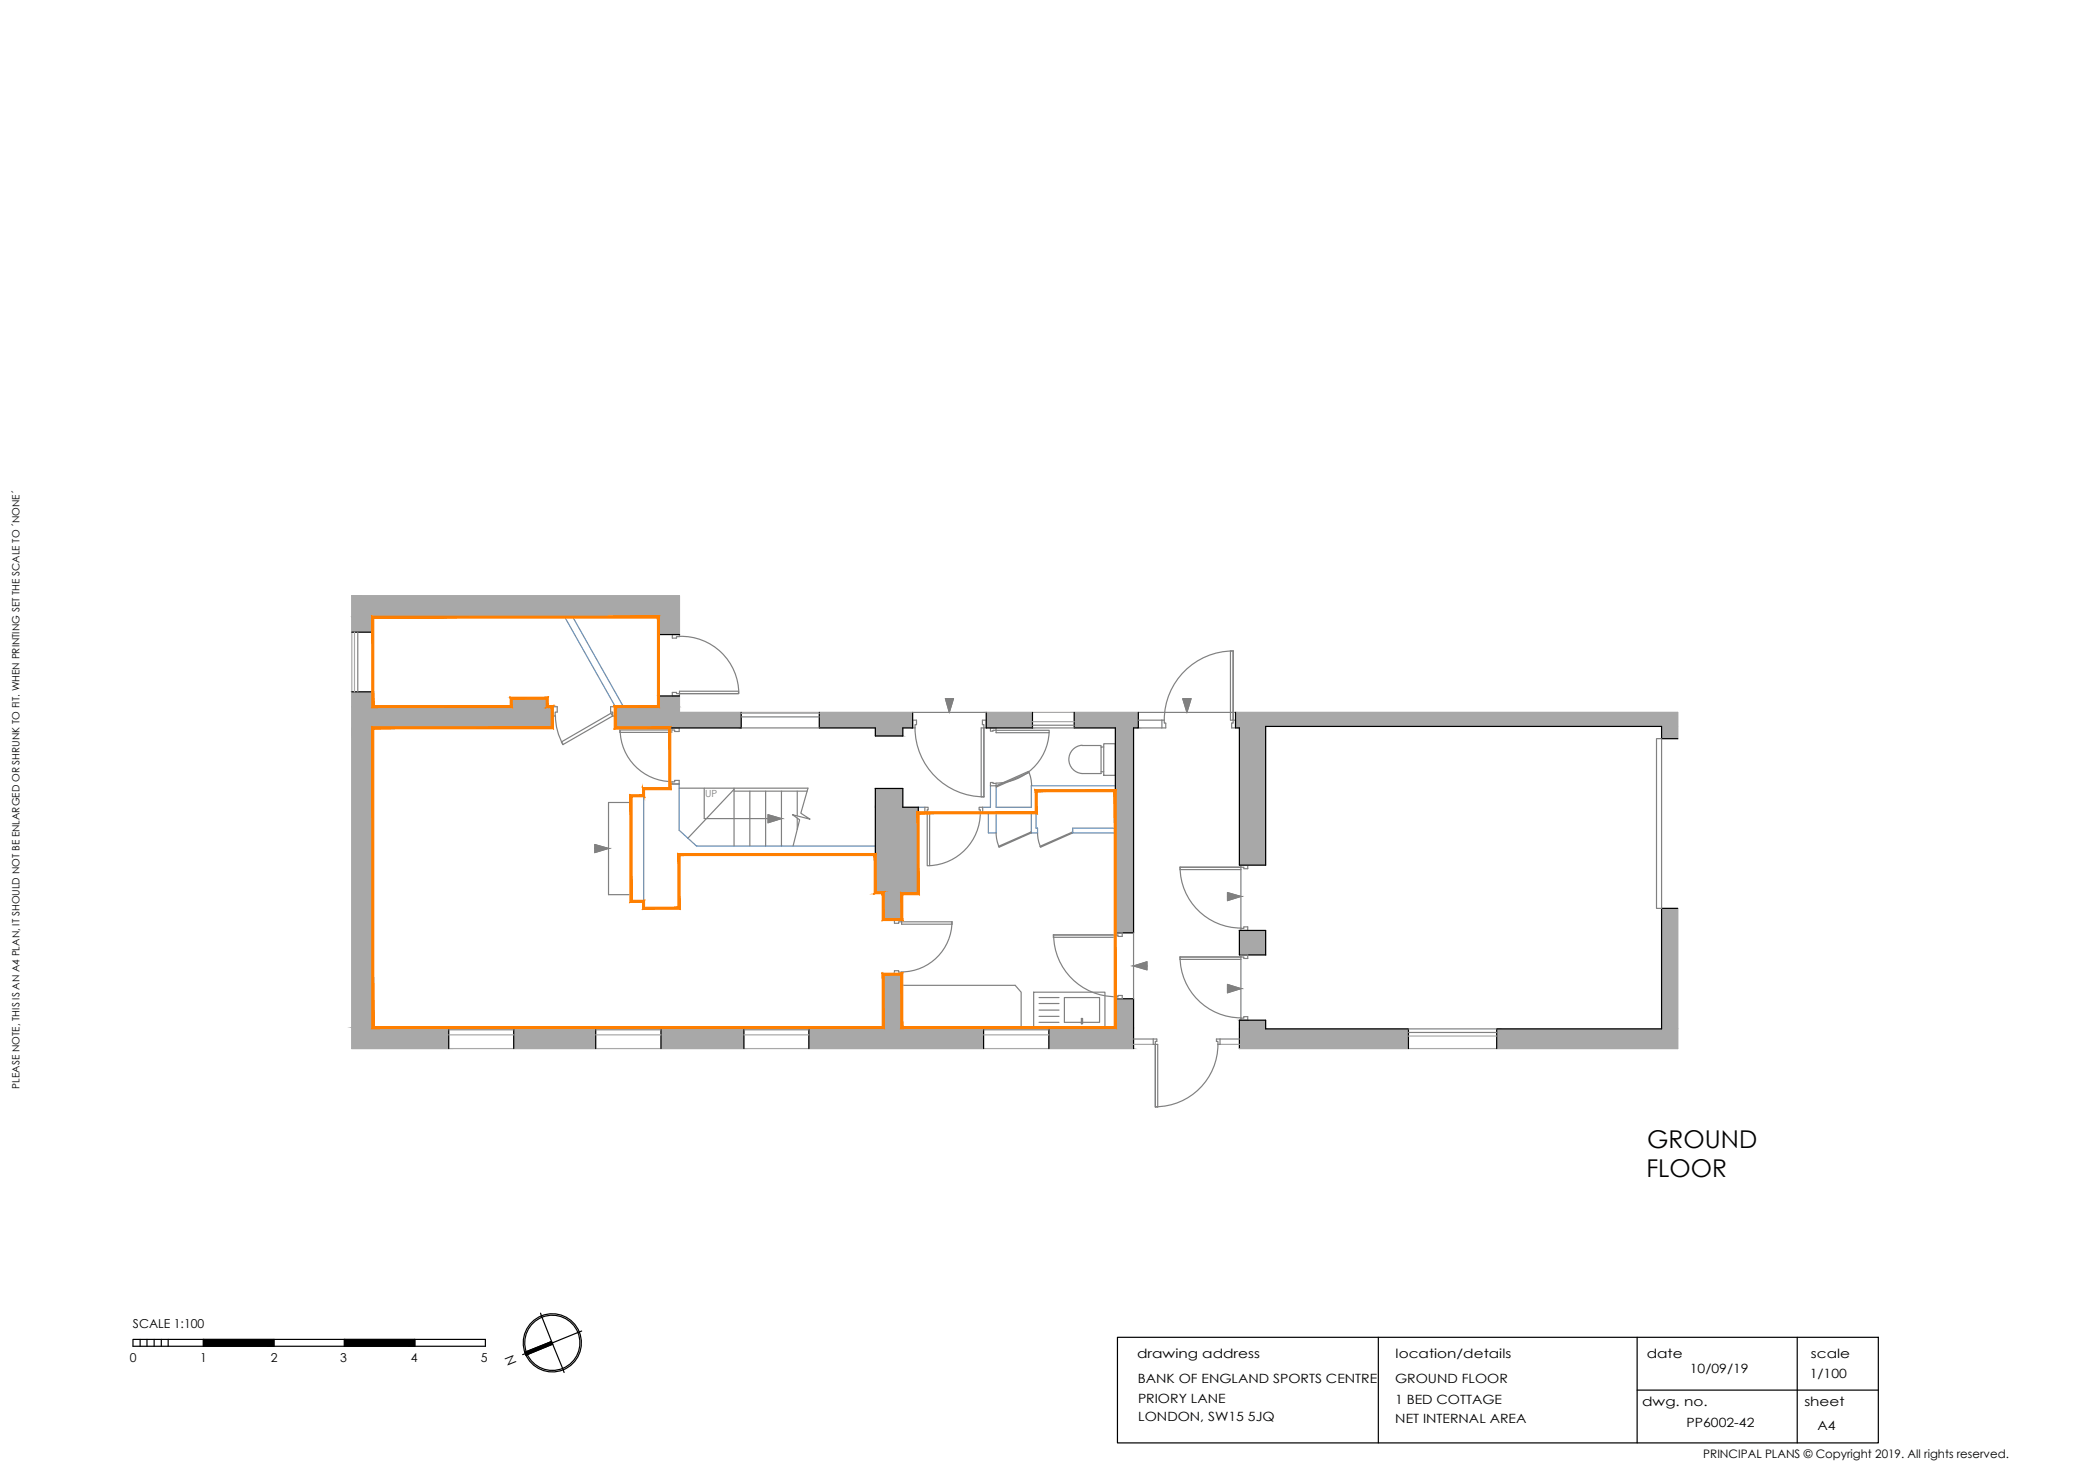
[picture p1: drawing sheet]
<svg xmlns="http://www.w3.org/2000/svg" width="297mm" height="210mm" viewBox="0 0 297 210" stroke-linecap="round" stroke-linejoin="round" font-family="sans-serif">
<!-- layer: BLOCKS -->
<g fill="none" stroke="#808080" stroke-width=".17">
<path d="M95.5 98.3h.6v.1h.4v.4h-1zM95.5 90.1h1v.3h-.4v.2h-.6zM96.5 98.1h8.4v.3h-8.4zM96.5 98.4h8.4M96.5 90.3a8.1 8.1 0 0 1 8.4 8.1M174.7 92.4h.4v9.8h-.4zM175.1 92.4v9.8M175.1 92.4a9.8 9.8 0 0 0-9.8 9.8M78.4 100.3h.7v.8h-.3v.5h-.4zM78.9 101.6l.1 1.2 .2 1.2 .8 1.7M79.7 105.3l7-4.1 .3 .4-7.1 4.1zM86.7 100.3h.7v1.3h-.4v-.5h-.3z"/>
<path d="M88 103.6h7.4v.3h-7.4zM88.1 103.6a7.4 7.4 0 0 0 7.3 7.3M91.4 113h-1.8v14.9h1.8M95.4 103.3h1v.5h-.6v-.2h-.4zM95.4 111h.4v-.2h.6v.5h-1zM129.6 102.2h.5v.6h-.2v.5h-.3zM129.9 103.3a9.8 9.8 0 0 0 9.8 9.8M131.3 114.6h.5l-.1 .7h-.4zM131.7 115.3h.3v7.6h-.3zM139 114.6h.5v.7h-.3v-.4h-.2zM139.2 115.3a7.6 7.6 0 0 1-7.2 7.6M139.3 103.3h.4v9.8h-.4z"/>
<path d="M139.5 102.2h.5v1.1h-.3v-.5h-.2zM139.7 103.3v9.8M140.6 111.1l.8 .1v.3h-.8zM140.6 103.3h.8v.3l-.8 .2zM141.4 118.2l.1 .8 .4 1.2M141.4 111.5l4.6-2 .1 .2-4.6 2zM141.4 103.6h7.6v.4h-7.6zM146 109.5l.4 1.2 .1 .8M147.3 118.2l.1 .8 .3 1.2M149 103.9a7.6 7.6 0 0 1-7.6 7.2M153.6 105.8h2.7v.2M153.6 105.8a2.01 2.01 0 0 0-1.8 2 2.01 2.01 0 0 0 1.8 2h2.7v-.3"/>
<path d="M156.7 105.6h1.7v4.4h-1.7zM156.7 106h-.4v3.5h.4M165 102.2h.3v.4h.2v.7h-.5zM175.1 102.2h.3v1.1h-.5v-.7h.2zM235.2 104.8h.7v24.1h-.7zM127 130.5h1v.3h-.4v.2h-.6zM127 137.8h.6v.2h.4v.3h-1zM128 130.8h7.2v.4h-7.2zM128 139.8h16.1l.9 1v5.1M135.2 130.8a7.2 7.2 0 0 1-7.2 7.1M141.8 120.1l4.6-2v.1l-4.5 2zM147.7 120.1l4.6-2v.1l-4.6 2z"/>
<path d="M149.6 132.7h8.8v.3h-8.8zM149.6 132.7h8.8M149.6 132.7a8.8 8.8 0 0 0 8.8 8.7M158.4 132.4h.9v.5h-.6v-.2h-.3zM167.6 123.1h8.6v.3h-8.6zM167.6 135.8h8.6v.4h-8.6zM167.6 123.1h8.6M167.6 135.8h8.6M167.6 123.1a8.7 8.7 0 0 0 8.6 8.6M167.6 135.8a8.7 8.7 0 0 0 8.6 8.7M176.2 122.8h1v.5h-.6v-.2h-.4zM176.2 131.8h.4v-.3h.6v.6h-1z"/>
<path d="M176.2 135.5h1v.5h-.6v-.2h-.4zM146.8 140.8h10.1v5.1h-10.1zM147.5 145.1h2.9M147.5 142.4h2.9M147.5 143.4h2.9M147.5 141.6h2.9M147.5 144.2h2.9M153.5 145.1h-2.4v-3.5h5v3.5h-2.4M153.5 144.5h.2v.8h-.2zM158.4 141.5h.3v-.2h.6v.4h-.9zM163.7 147.5h.6v.3h-.3v.4h-.3zM164 148.2h.4v8.9h-.4z"/>
<path d="M164 148.2v8.9M172.7 147.5h.5v.7h-.3v-.4h-.2zM172.9 148.2a8.9 8.9 0 0 1-8.8 8.9M176.2 144.5h.4v-.2h.6v.5h-1z"/>
</g>
<!-- layer: Whatch -->
<g fill="#a8a8a8" stroke="#a8a8a8" stroke-width=".14">
<path d="M50 84.6l46.5 3v-3zM50 84.6l46.5 3h-46.5z"/>
<path d="M50 87.6l2.9 2.1v-2.1zM50 87.6l2.9 2.1h-2.9z"/>
<path d="M93.5 87.6l3 2.5v-2.5zM93.5 87.6l3 2.5h-3z"/>
<path d="M93.5 98.8l3 1.5v-1.5zM93.5 98.8l3 1.5h-3z"/>
<path d="M72.6 99.1l5.1 1.2v-1.2zM72.6 99.1l5.1 1.2h-5.1z"/>
<path d="M50 98.2l2.9 2.1v-2.1zM50 98.2l2.9 2.1h-2.9z"/>
<path d="M87.4 100.3l9.1 .8v-.8zM87.4 100.3l9.1 .8h-9.1z"/>
<path d="M175.4 101.1l62.8 2v-2zM175.4 101.1l62.8 2h-62.8z"/>
<path d="M175.4 103.1l4.3 .2v-.2zM175.4 103.1l4.3 .2h-4.3z"/>
<path d="M152.5 101.1l9.1 2.2v-2.2zM152.5 101.1l9.1 2.2h-9.1z"/>
<path d="M140 101.1l6.6 2.2v-2.2zM140 101.1l6.6 2.2h-6.6z"/>
<path d="M116.3 101.1l13.3 2.2v-2.2zM116.3 101.1l13.3 2.2h-13.3z"/>
<path d="M87.4 101.1l17.8 2.2v-2.2zM87.4 101.1l17.8 2.2h-17.8z"/>
<path d="M50 100.3l28.4 3v-3zM50 100.3l28.4 3h-28.4z"/>
<path d="M124.3 103.3l3.9 1.2v-1.2zM124.3 103.3l3.9 1.2h-3.9z"/>
<path d="M235.9 103.1l2.3 1.7v-1.7zM235.9 103.1l2.3 1.7h-2.3z"/>
<path d="M124.3 111.9l3.9 2.7v-2.7zM124.3 111.9l3.9 2.7h-3.9z"/>
<path d="M176 103.3l3.7 19.5v-19.5zM176 103.3l3.7 19.5h-3.7z"/>
<path d="M124.3 114.6l6.1 12.1v-12.1zM124.3 114.6l6.1 12.1h-6.1z"/>
<path d="M125.4 126.7l5 .1v-.1zM125.4 126.7l5 .1h-5z"/>
<path d="M125.4 126.8l2.6 3.7v-3.7zM125.4 126.8l2.6 3.7h-2.6z"/>
<path d="M158.4 103.3l2.6 29.1v-29.1zM158.4 103.3l2.6 29.1h-2.6z"/>
<path d="M176 132.1l3.7 3.4v-3.4zM176 132.1l3.7 3.4h-3.7z"/>
<path d="M158.4 141.7l2.6 4.2v-4.2zM158.4 141.7l2.6 4.2h-2.6z"/>
<path d="M125.4 138.3l2.6 7.6v-7.6zM125.4 138.3l2.6 7.6h-2.6z"/>
<path d="M50 103.3l2.9 42.6v-42.6zM50 103.3l2.9 42.6h-2.9z"/>
<path d="M235.9 128.9l2.3 17.1v-17.1zM235.9 128.9l2.3 17.1h-2.3z"/>
<path d="M176 144.8l3.7 1.2v-1.2zM176 144.8l3.7 1.2h-3.7z"/>
<path d="M212.5 146l25.7 2.8v-2.8zM212.5 146l25.7 2.8h-25.7z"/>
<path d="M176 146l24 2.8v-2.8zM176 146l24 2.8h-24z"/>
<path d="M148.9 145.9l12.1 2.9v-2.9zM148.9 145.9l12.1 2.9h-12.1z"/>
<path d="M114.9 145.9l24.8 2.9v-2.9zM114.9 145.9l24.8 2.9h-24.8z"/>
<path d="M93.9 145.9l11.7 2.9v-2.9zM93.9 145.9l11.7 2.9h-11.7z"/>
<path d="M72.9 145.9l11.7 2.9v-2.9zM72.9 145.9l11.7 2.9h-11.7z"/>
<path d="M50 145.9l13.7 2.9v-2.9zM50 145.9l13.7 2.9h-13.7z"/>
</g>
<g fill="none" stroke="#a8a8a8" stroke-width=".17">
<path d="M50.3 89.7v8.5M96.5 90.1v-5.5h-46.5v64.2h111M96.5 98.8v2.3h33.1M105.2 101.2h11.1M140 101.1h21.6M146.6 102.4h5.9M175.4 101.1h62.8v3.7M238.2 128.9v19.9h-62.2M63.7 146.9h9.2M84.6 146.9h9.3M105.6 146.9h9.3M139.7 146.9h9.2"/>
<path d="M161 148.2h2.7M173.2 148.2h2.8M200 147h12.5"/>
</g>
<!-- layer: WALLS -->
<g fill="none" stroke="#000" stroke-width=".17">
<path d="M50 98.2h2.9v2.1h19.7v-1.2h5.1v1.2h.7v3h-25.5v42.6h10.8v2.9M50 89.7h2.9v-2.1h40.6v2.5h3M96.5 98.8h-3v1.5h-6.1v3h17.8v-2.2M116.3 101.1v2.2h8v1.2h3.9v-1.2h1.4v-2.2M124.3 111.9h3.9v2.7h2.2v12.2h-2.4v3.7h-2.6v-3.8h-1.1zM140 101.1v2.2h6.6v-2.2M152.5 101.1v2.2h5.9v29.1h2.6v-29.1h.6v-2.2M175.4 101.1v2.2h.6v19.5h3.7v-19.7h56.2v1.7h2.3M176 132.1h3.7v3.4h-3.7zM238.2 128.9h-2.3v17.1h-23.4v2.8M72.9 148.8v-2.9h11.7v2.9M93.9 148.8v-2.9h11.7v2.9"/>
<path d="M114.9 148.8v-2.9h10.5v-7.6h2.6v7.6h11.7v2.9M148.9 148.8v-2.9h9.5v-4.2h2.6v7.1M176 148.8v-4h3.7v1.2h20.3v2.8M68.9 190.1v1M74.6 192.1l-.4 .1M76.8 186.4l.1 .3M80 194.4l.1 .4M82.6 188.9l-.3 .1M158.7 189.8h108v15h-108zM195.7 189.8v15M232.5 189.8v15M232.5 197.3h34.2"/>
<path d="M255.2 189.8v15"/>
</g>
<!-- layer: Stairs -->
<g fill="none" stroke="#808080" stroke-width=".17">
<path d="M134.2 99.2h1.2l-.6 1.9zM167.9 99.2h1.2l-.6 1.9zM84.5 119.9l1.9 .5-1.9 .6zM89.6 113.9h-3.2v13.1h3.2M96.4 111.9h18.3l-1 3.5 1.3 .9-2.5-.7 1 .7-.9 3.8M100 111.9v4.3h9.1M104.2 112.3h10.4M104.2 111.9v8.2M104.2 112l-6.5 7M106.5 112.3v7.8M108.7 112.3v7.8M109.1 115.6l1.9 .6-1.9 .6z"/>
<path d="M111 112.3v7.8M113.2 112.3v3.5M113.2 116.1v1.6M129.6 101.1h10.4M161.6 101.1h13.8M161 137.1l1.9-.6v1.1zM161 132.4v9.3M174.3 126.7l1.9 .5-1.9 .6zM174.3 139.7l1.9 .6-1.9 .6zM176.2 123.4v8.4M176.2 136.2v8.3"/>
</g>
<!-- layer: Partitions -->
<path d="M80.2 87.6l7.2 12.7M81.3 87.6l7.2 12.7M130.4 114.6h.9M130.4 115.3h.9M139.5 115.3h.8M140.6 111.5v3.1h-1.1M141.4 111.5v3.1h5v-3.1h12M158.4 112.2h-11.3v5.3h.2v.7h-.9v-2.8h-5v2.8h-1.1v-2.8M158.4 117.5h-6.1v.7h6.1M124.3 120.1h-25.4l-2.5-2.3v-6.5h-1.3v.6h-3.7v17h5v-7.6h27.9" fill="none" stroke="#5c8ab8" stroke-width=".17"/>
<!-- layer: Window -->
<g fill="none" stroke="#808080" stroke-width=".17">
<path d="M50.8 89.7v8.5M52.9 89.7v8.5M105.2 103.3h11.1M105.2 101.7h11.1M146.6 103.3h5.9M146.6 102.9h5.9M161.6 103.3h3.4M161.6 102.2h3.4M63.7 145.9h9.2M63.7 146.1h9.2M84.6 145.9h9.3M84.6 146.1h9.3"/>
<path d="M105.6 145.9h9.3M105.6 146.1h9.3M139.7 145.9h9.2M139.7 146.1h9.2M161 147.5h2.7M173.2 147.5h2.8M200 146h12.5M200 146.5h12.5"/>
</g>
<!-- layer: Stairs -->
<g fill="#808080" stroke="#808080" stroke-width=".14">
<path d="M134.2 99.2h1.2l-.6 1.9z"/>
<path d="M167.9 99.2h1.2l-.6 1.9z"/>
<path d="M109.1 115.6l1.9 .6h-1.9zM109.1 116.2v.6l1.9-.6z"/>
<path d="M84.5 119.9l1.9 .5h-1.9zM84.5 120.4v.6l1.9-.6z"/>
<path d="M161 137.1l1.9-.6v.6zM161 137.1l1.9 .5v-.5z"/>
<path d="M174.3 126.7l1.9 .5h-1.9zM174.3 127.2v.6l1.9-.6z"/>
<path d="M174.3 139.7l1.9 .6h-1.9zM174.3 140.3v.6l1.9-.6z"/>
</g>
<!-- layer: NIA -->
<path d="M125.3 138.1v7.6l.3 .3zM125.3 138.1l.3 .3v7.6zM125.3 138.1l.3 .3 2.6-.3zM125.6 138.4l2.6-.3-.3 .3zM128.2 138.1l-.3 .3 .3 7.3zM127.9 138.4l.3 7.3-.3 .3zM128.2 145.7l-.3 .3 30.3-.3zM127.9 146l30.3-.3 .3 .3zM158.2 112.4v33.3l.3 .3zM158.2 112.4l.3-.3v33.9zM147.3 112.4h10.9l.3-.3zM147 112.1h11.5l-11.2 .3zM147 112.1l.3 3.4v-3.1zM147 112.1l.3 3.4-.3-.3zM130.5 115.5h16.8l-.3-.3zM130.2 115.2h16.8l-16.5 .3zM130.2 115.2l.3 11.8v-11.5zM130.2 115.2l.3 11.8-.3-.3zM128.2 127h2.3l-.3-.3zM127.9 126.7h2.3l-2 .3zM127.9 126.7l.3 4v-3.7zM127.9 126.7l.3 4-.3-.3zM125.3 130.7h2.9l-.3-.3zM125.3 130.7l.3-.3h2.3zM125.3 126.8v3.9l.3-.3zM125.3 126.8l.3-.3v3.9zM124.1 126.8h1.2l.3-.3zM124.1 126.8l.3-.3h1.2zM124.1 121.4v5.4l.3-.3zM124.1 121.4l.3-.3v5.4zM96.6 121.4h27.5l.3-.3zM96.3 121.1h28.1l-27.8 .3zM96.3 121.1l.3 7.9v-7.6zM96.3 121.1l.3 7.9-.3-.3zM91.2 129h5.4l-.3-.3zM91.2 129l.3-.3h4.8zM91.2 128.1v.9l.3-.3zM91.2 128.1l.3-.3v.9zM89.5 128.1h1.7l.3-.3zM89.5 128.1l.2-.3h1.8zM89.5 112.8v15.3l.2-.3zM89.5 112.8l.2 .3v14.7zM89.5 112.8l.2 .3 1.5-.3zM89.7 113.1l1.5-.3 .3 .3zM91.2 111.8v1l.3 .3zM91.2 111.8l.3 .3v1zM91.2 111.8l.3 .3 3.5-.3zM91.5 112.1l3.5-.3 .2 .3zM95 103.4v8.4l.2 .3zM95 103.4l.2-.3v9zM87.2 103.4h7.8l.2-.3zM87.2 103.4l.3-.3h7.7zM87.2 100.1v3.3l.3-.3zM87.2 100.1l.3 .3v2.7zM87.2 100.1l.3 .3 5.8-.3zM87.5 100.4l5.8-.3 .3 .3zM93.3 87.7v12.4l.3 .3zM93.3 87.7l.3-.3v13zM53.1 87.7h40.2l.3-.3zM52.8 87.4h40.8l-40.5 .3zM52.8 87.4l.3 12.7v-12.4zM52.8 87.4l.3 12.7-.3 .3zM53.1 100.1l-.3 .3 19.6-.3zM52.8 100.4l19.6-.3 .3 .3zM72.4 98.9v1.2l.3 .3zM72.4 98.9l.3 .3v1.2zM72.4 98.9l.3 .3 5.2-.3zM72.7 99.2l5.2-.3-.3 .3zM77.9 98.9l-.3 .3 .3 .9zM77.6 99.2l.3 .9-.3 .3zM77.9 100.1l-.3 .3 1-.3zM77.6 100.4l1-.3-.3 .3zM78.6 100.1l-.3 .3 .3 3zM78.3 100.4l.3 3-.3-.3zM53.1 103.4h25.5l-.3-.3zM52.8 103.1h25.5l-25.2 .3zM52.8 103.1l.3 42.6v-42.3zM52.8 103.1l.3 42.6-.3 .3zM53.1 145.7l-.3 .3 72.5-.3zM52.8 146l72.5-.3 .3 .3z" fill="#ff7f00" stroke="#ff7f00" stroke-width=".14"/>
<!-- layer: WALLS -->
<g fill="#000" stroke="#000" stroke-width=".14">
<path d="M28.9 190.1l10 1v-1zM28.9 190.1l10 1h-10z"/>
<path d="M48.9 190.1l10 1v-1zM48.9 190.1l10 1h-10z"/>
<path d="M74.5 191.9l.2 .4 3.6-1.9zM74.7 192.3l3.6-1.9 .2 .4z"/>
</g>
<!-- layer: principalplans -->
<g fill="none" stroke="#000" stroke-width=".17">
<path d="M19.9 190.1v1M20.9 190.1v1M21.9 190.1v1M22.9 190.1v1M23.9 190.1v1M28.9 190.1v1M38.9 190.1v1M48.9 190.1v1M58.9 190.1v1M68.9 190.1h-50v1h50M74.7 191.9a3.9 3.9 0 0 1 4.3-5.2 3.9 3.9 0 0 1 2.5 6.3 3.9 3.9 0 0 1-6.7-.9M76.9 186.7l1.5 3.9"/>
<path d="M78.3 190.4l-3.8 1.5M78.5 190.8l-3.8 1.5M82.3 189l-3.9 1.6 1.6 3.8"/>
<circle cx="78.4" cy="190.6" r="4.1"/>
</g>
<g font-size="3.5">
<text x="233.8" y="167.1">FLOOR</text>
<text x="233.9" y="162.9">GROUND</text>
</g>
<text font-size="1.9" x="73.4" y="193.4" transform="rotate(-112 73.4 193.4)">N</text>
<g font-size="1.8">
<text x="161.5" y="192.8">drawing address</text>
<text x="161.5" y="196.3">BANK OF ENGLAND SPORTS CENTRE</text>
<text x="198.1" y="196.2">GROUND FLOOR</text>
<text x="198.2" y="192.8">location/details</text>
<text x="233.8" y="192.8">date</text>
<text x="239.9" y="194.9">10/09/19</text>
<text x="257" y="195.6">1/100</text>
<text x="257.1" y="192.8">scale</text>
<text x="161.6" y="199.1">PRIORY LANE</text>
<text x="161.6" y="201.7">LONDON, SW15 5JQ</text>
<text x="198.1" y="199.2">1 BED COTTAGE</text>
<text x="198.1" y="201.9">NET INTERNAL AREA</text>
<text x="233.2" y="199.6">dwg. no.</text>
<text x="239.5" y="202.5">PP6002-42</text>
<text x="256.2" y="199.6">sheet</text>
<text x="258.1" y="203">A4</text>
</g>
<g font-size="1.7">
<text x="18.9" y="188.5">SCALE 1:100</text>
<text x="18.4" y="193.4">0</text>
<text x="28.4" y="193.4">1</text>
<text x="38.4" y="193.4">2</text>
<text x="48.3" y="193.4">3</text>
<text x="58.3" y="193.4">4</text>
<text x="68.3" y="193.4">5</text>
<text x="241.9" y="207">PRINCIPAL PLANS © Copyright 2019. All rights reserved.</text>
</g>
<text font-size="1.4" fill="#808080" x="100.1" y="113.1">UP</text>
<text font-size="1.4" x="2.8" y="154.5" transform="rotate(-90 2.8 154.5)">PLEASE NOTE, THIS IS AN A4 PLAN, IT SHOULD NOT BE ENLARGED OR SHRUNK TO FIT. WHEN PRINTING SET THE SCALE TO ´NONE´</text>
</svg>
